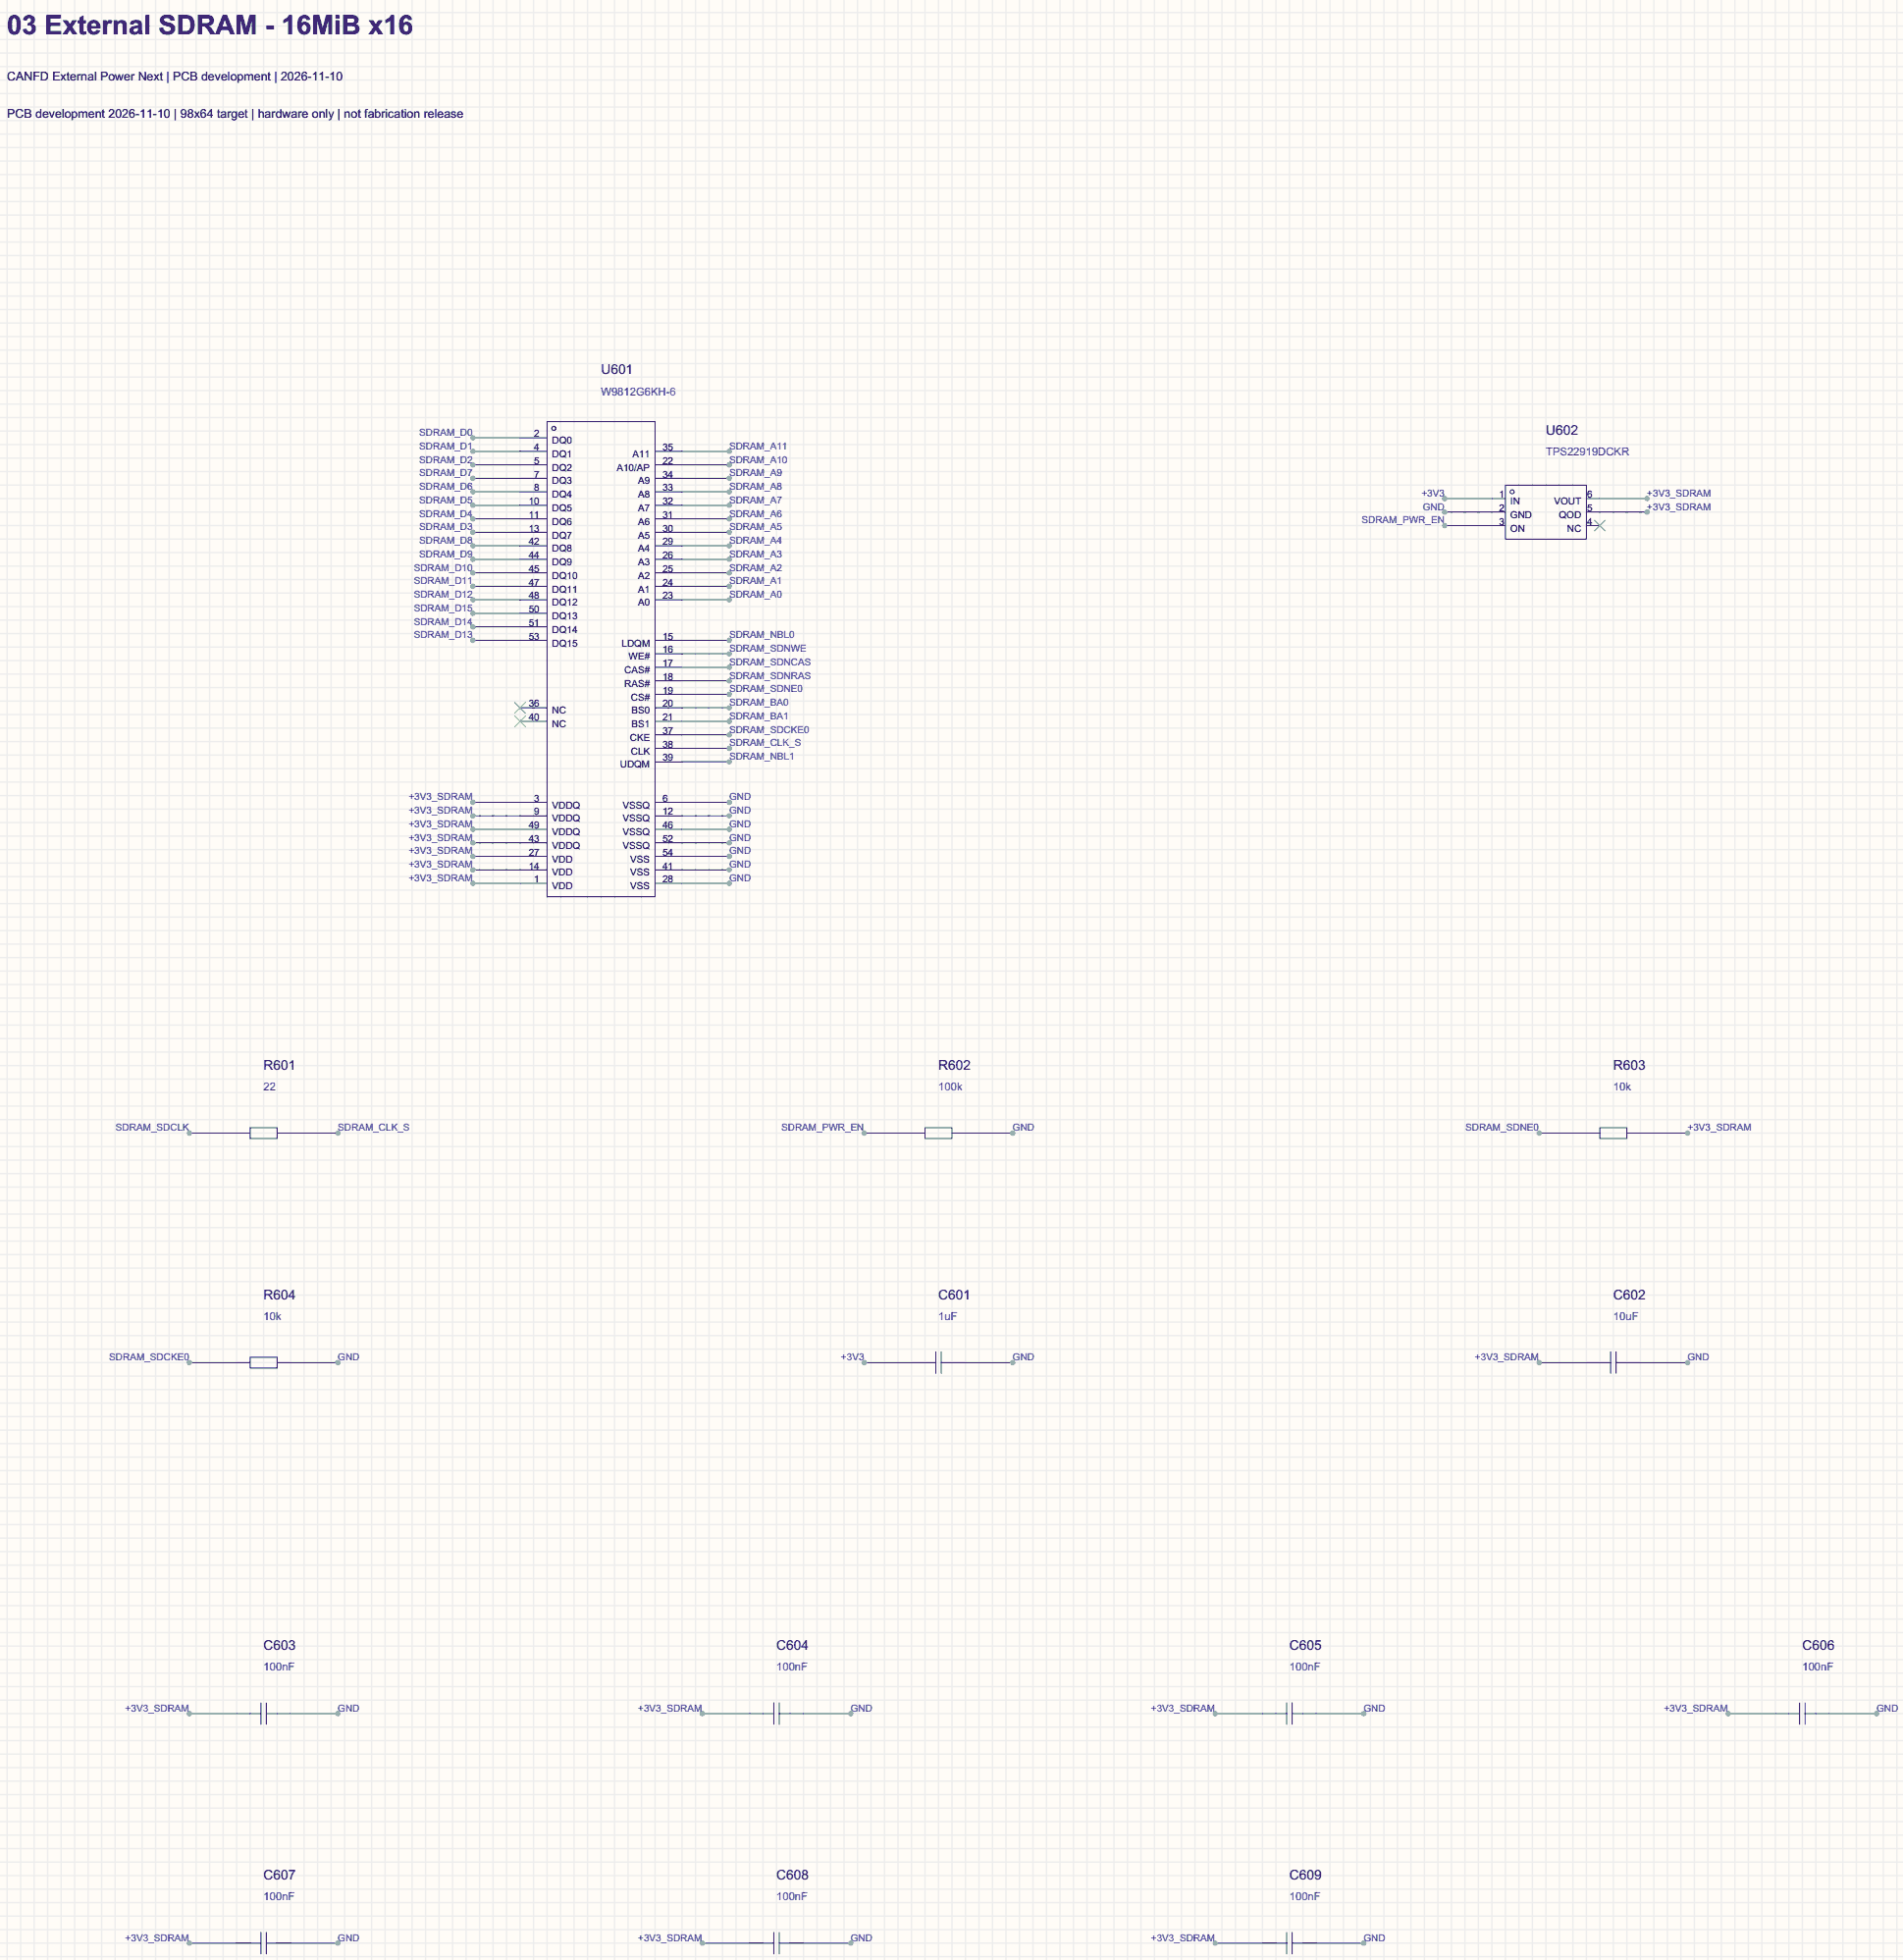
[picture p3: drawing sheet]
<svg xmlns="http://www.w3.org/2000/svg" width="358mm" height="369mm" viewBox="0 0 358 369" stroke-linecap="round" stroke-linejoin="round" font-family="sans-serif">
<path d="M0 0h358.1v368.8h-358.1z" fill="#fffcf7"/>
<g fill="none" stroke="#ededed" stroke-width=".25">
<path d="M0 2.4h358.1M0 4.9h358.1M0 7.4h358.1M0 10h358.1M0 12.5h358.1M0 15.1h358.1M0 17.6h358.1M1.3 0v368.8M3.9 0v368.8M6.4 0v368.8M9 0v368.8M11.5 0v368.8"/>
<path d="M14 0v368.8M16.6 0v368.8M19.1 0v368.8M21.7 0v368.8M24.2 0v368.8M26.7 0v368.8M29.3 0v368.8M31.8 0v368.8M34.4 0v368.8M36.9 0v368.8M39.4 0v368.8M42 0v368.8"/>
<path d="M44.5 0v368.8M47.1 0v368.8M49.6 0v368.8M52.1 0v368.8M54.7 0v368.8M57.2 0v368.8M59.8 0v368.8M62.3 0v368.8M64.8 0v368.8M67.4 0v368.8M69.9 0v368.8M72.5 0v368.8"/>
<path d="M75 0v368.8M77.5 0v368.8M80.1 0v368.8M82.6 0v368.8M85.2 0v368.8M87.7 0v368.8M90.2 0v368.8M92.8 0v368.8M95.3 0v368.8M97.9 0v368.8M100.4 0v368.8M102.9 0v368.8"/>
<path d="M105.5 0v368.8M108 0v368.8M110.6 0v368.8M113.1 0v368.8M115.6 0v368.8M118.2 0v368.8M120.7 0v368.8M123.3 0v368.8M125.8 0v368.8M128.3 0v368.8M130.9 0v368.8M133.4 0v368.8"/>
<path d="M136 0v368.8M138.5 0v368.8M141 0v368.8M143.6 0v368.8M146.1 0v368.8M148.7 0v368.8M151.2 0v368.8M153.7 0v368.8M156.3 0v368.8M158.8 0v368.8M161.4 0v368.8M163.9 0v368.8"/>
<path d="M166.4 0v368.8M169 0v368.8M171.5 0v368.8M174.1 0v368.8M176.6 0v368.8M179.1 0v368.8M181.7 0v368.8M184.2 0v368.8M186.8 0v368.8M189.3 0v368.8M191.8 0v368.8M194.4 0v368.8"/>
<path d="M196.9 0v368.8M199.5 0v368.8M202 0v368.8M204.5 0v368.8M207.1 0v368.8M209.6 0v368.8M212.2 0v368.8M214.7 0v368.8M217.2 0v368.8M219.8 0v368.8M222.3 0v368.8M224.9 0v368.8"/>
<path d="M227.4 0v368.8M229.9 0v368.8M232.5 0v368.8M235 0v368.8M237.6 0v368.8M240.1 0v368.8M242.6 0v368.8M245.2 0v368.8M247.7 0v368.8M250.3 0v368.8M252.8 0v368.8M255.3 0v368.8"/>
<path d="M257.9 0v368.8M260.4 0v368.8M263 0v368.8M265.5 0v368.8M268 0v368.8M270.6 0v368.8M273.1 0v368.8M275.7 0v368.8M278.2 0v368.8M280.7 0v368.8M283.3 0v368.8M285.8 0v368.8"/>
<path d="M288.4 0v368.8M290.9 0v368.8M293.4 0v368.8M296 0v368.8M298.5 0v368.8M301.1 0v368.8M303.6 0v368.8M306.1 0v368.8M308.7 0v368.8M311.2 0v368.8M313.8 0v368.8M316.3 0v368.8"/>
<path d="M318.8 0v368.8M321.4 0v368.8M323.9 0v368.8M326.5 0v368.8M329 0v368.8M331.5 0v368.8M334.1 0v368.8M336.6 0v368.8M339.2 0v368.8M341.7 0v368.8M344.2 0v368.8M346.8 0v368.8"/>
<path d="M349.3 0v368.8M351.9 0v368.8M354.4 0v368.8M356.9 0v368.8M0 20.1h358.1M0 22.7h358.1M0 25.2h358.1M0 27.8h358.1M0 30.3h358.1M0 32.8h358.1M0 35.4h358.1M0 37.9h358.1"/>
<path d="M0 40.5h358.1M0 43h358.1M0 45.5h358.1M0 48.1h358.1M0 50.6h358.1M0 53.2h358.1M0 55.7h358.1M0 58.2h358.1M0 60.8h358.1M0 63.3h358.1M0 65.9h358.1M0 68.4h358.1"/>
<path d="M0 70.9h358.1M0 73.5h358.1M0 76h358.1M0 78.6h358.1M0 81.1h358.1M0 83.6h358.1M0 86.2h358.1M0 88.7h358.1M0 91.3h358.1M0 93.8h358.1M0 96.3h358.1M0 98.9h358.1"/>
<path d="M0 101.4h358.1M0 104h358.1M0 106.5h358.1M0 109h358.1M0 111.6h358.1M0 114.1h358.1M0 116.7h358.1M0 119.2h358.1M0 121.7h358.1M0 124.3h358.1M0 126.8h358.1M0 129.4h358.1"/>
<path d="M0 131.9h358.1M0 134.4h358.1M0 137h358.1M0 139.5h358.1M0 142.1h358.1M0 144.6h358.1M0 147.1h358.1M0 149.7h358.1M0 152.2h358.1M0 154.8h358.1M0 157.3h358.1M0 159.8h358.1"/>
<path d="M0 162.4h358.1M0 164.9h358.1M0 167.5h358.1M0 170h358.1M0 172.5h358.1M0 175.1h358.1M0 177.6h358.1M0 180.2h358.1M0 182.7h358.1M0 185.2h358.1M0 187.8h358.1M0 190.3h358.1"/>
<path d="M0 192.9h358.1M0 195.4h358.1M0 197.9h358.1M0 200.5h358.1M0 203h358.1M0 205.6h358.1M0 208.1h358.1M0 210.6h358.1M0 213.2h358.1M0 215.7h358.1M0 218.3h358.1M0 220.8h358.1"/>
<path d="M0 223.3h358.1M0 225.9h358.1M0 228.4h358.1M0 231h358.1M0 233.5h358.1M0 236h358.1M0 238.6h358.1M0 241.1h358.1M0 243.7h358.1M0 246.2h358.1M0 248.7h358.1M0 251.3h358.1"/>
<path d="M0 253.8h358.1M0 256.4h358.1M0 258.9h358.1M0 261.4h358.1M0 264h358.1M0 266.5h358.1M0 269.1h358.1M0 271.6h358.1M0 274.1h358.1M0 276.7h358.1M0 279.2h358.1M0 281.8h358.1"/>
<path d="M0 284.3h358.1M0 286.8h358.1M0 289.4h358.1M0 291.9h358.1M0 294.5h358.1M0 297h358.1M0 299.5h358.1M0 302.1h358.1M0 304.6h358.1M0 307.2h358.1M0 309.7h358.1M0 312.2h358.1"/>
<path d="M0 314.8h358.1M0 317.3h358.1M0 319.9h358.1M0 322.4h358.1M0 324.9h358.1M0 327.5h358.1M0 330h358.1M0 332.6h358.1M0 335.1h358.1M0 337.6h358.1M0 340.2h358.1M0 342.7h358.1"/>
<path d="M0 345.3h358.1M0 347.8h358.1M0 350.3h358.1M0 352.9h358.1M0 355.4h358.1M0 358h358.1M0 360.5h358.1M0 363h358.1M0 365.6h358.1M0 368.1h358.1"/>
</g>
<g fill="none" stroke="#a10000" stroke-width=".18">
<path d="M102.9 79.3h20.4v89.4h-20.4zM283.3 91.3h15.2v10.1h-15.2zM47.1 212.2h5v2h-5zM174.1 212.2h5v2h-5zM301.1 212.2h5v2h-5zM47.1 255.3h5v2.1h-5zM174.1 256.4h2M176.1 254.3v4.1M177.1 256.4h2M177.1 254.3v4.1M301.1 256.4h2M303.1 254.3v4.1"/>
<path d="M304.1 256.4h2M304.1 254.3v4.1M47.1 322.4h2M49.1 320.4v4M50.1 322.4h2M50.1 320.4v4M143.6 322.4h2M145.6 320.4v4M146.6 322.4h2.1M146.6 320.4v4M240.1 322.4h2M242.1 320.4v4"/>
<path d="M243.2 322.4h2M243.2 320.4v4M336.6 322.4h2.1M338.7 320.4v4M339.7 322.4h2M339.7 320.4v4M47.1 365.6h2M49.1 363.6v4M50.1 365.6h2M50.1 363.6v4M143.6 365.6h2M145.6 363.6v4"/>
<path d="M146.6 363.6v4M146.6 365.6h2.1M240.1 365.6h2M242.1 363.6v4M243.2 363.6v4M243.2 365.6h2"/>
<circle cx="104.2" cy="80.6" r=".38"/>
<circle cx="284.6" cy="92.5" r=".38"/>
</g>
<g fill="none" stroke="#870000" stroke-width=".18">
<path d="M97.9 82.4h5M97.9 84.9h5M97.9 87.5h5M97.9 90h5M97.9 92.5h5M97.9 95.1h5M97.9 97.6h5M123.3 84.9h5M123.3 87.5h5M123.3 90h5M123.3 92.5h5M123.3 95.1h5"/>
<path d="M123.3 97.6h5M280.7 93.8h2.6M280.7 96.3h2.6M280.7 98.9h2.6M298.5 93.8h2.6M298.5 96.3h2.6M298.5 98.9h2.6M97.9 100.2h5M97.9 112.9h5M97.9 110.3h5M97.9 107.8h5M97.9 105.2h5"/>
<path d="M97.9 102.7h5M97.9 115.4h5M97.9 117.9h5M123.3 100.2h5M123.3 112.9h5M123.3 110.3h5M123.3 107.8h5M123.3 105.2h5M123.3 102.7h5M97.9 120.5h5M97.9 133.2h5M97.9 135.7h5"/>
<path d="M123.3 120.5h5M123.3 123h5M123.3 125.6h5M123.3 128.1h5M123.3 130.6h5M123.3 133.2h5M123.3 135.7h5M123.3 138.3h5M97.9 151h5M97.9 153.5h5M97.9 158.6h5M97.9 156h5"/>
<path d="M123.3 151h5M123.3 153.5h5M123.3 140.8h5M123.3 143.3h5M123.3 158.6h5M123.3 156h5M97.9 166.2h5M97.9 163.7h5M97.9 161.1h5M123.3 166.2h5M123.3 163.7h5M123.3 161.1h5"/>
<path d="M44.5 213.2h2.6M52.1 213.2h2.6M171.5 213.2h2.6M179.1 213.2h2.6M298.5 213.2h2.6M306.1 213.2h2.6M44.5 256.4h2.6M52.1 256.4h2.6M171.5 256.4h2.6M179.1 256.4h2.6M298.5 256.4h2.6M306.1 256.4h2.6"/>
<path d="M44.5 322.4h2.6M52.1 322.4h2.6M141 322.4h2.6M148.7 322.4h2.5M237.6 322.4h2.5M245.2 322.4h2.5M334.1 322.4h2.5M341.7 322.4h2.5M44.5 365.6h2.6M52.1 365.6h2.6M141 365.6h2.6M148.7 365.6h2.5"/>
<path d="M237.6 365.6h2.5M245.2 365.6h2.5"/>
</g>
<path d="M300.1 97.9l2 2M302.1 97.9l-2 2M96.9 132.2l2 2M96.9 134.7l2 2M98.9 132.2l-2 2M98.9 134.7l-2 2" fill="none" stroke="#3c3" stroke-width=".18"/>
<path d="M128.3 153.5h8.9" fill="none" stroke="#008700" stroke-width=".18"/>
<circle cx="137.2" cy="153.5" r=".51" fill="#999"/>
<path d="M89 97.6h8.9" fill="none" stroke="#008700" stroke-width=".18"/>
<circle cx="89" cy="97.6" r=".51" fill="#999"/>
<path d="M89 95.1h8.9" fill="none" stroke="#008700" stroke-width=".18"/>
<circle cx="89" cy="95.1" r=".51" fill="#999"/>
<path d="M89 92.5h8.9" fill="none" stroke="#008700" stroke-width=".18"/>
<circle cx="89" cy="92.5" r=".51" fill="#999"/>
<path d="M128.3 100.2h8.9" fill="none" stroke="#008700" stroke-width=".18"/>
<circle cx="137.2" cy="100.2" r=".51" fill="#999"/>
<path d="M89 90h8.9" fill="none" stroke="#008700" stroke-width=".18"/>
<circle cx="89" cy="90" r=".51" fill="#999"/>
<path d="M128.3 151h8.9" fill="none" stroke="#008700" stroke-width=".18"/>
<circle cx="137.2" cy="151" r=".51" fill="#999"/>
<path d="M35.6 365.6h8.9" fill="none" stroke="#008700" stroke-width=".18"/>
<circle cx="35.6" cy="365.6" r=".51" fill="#999"/>
<path d="M128.3 95.1h8.9" fill="none" stroke="#008700" stroke-width=".18"/>
<circle cx="137.2" cy="95.1" r=".51" fill="#999"/>
<path d="M128.3 90h8.9" fill="none" stroke="#008700" stroke-width=".18"/>
<circle cx="137.2" cy="90" r=".51" fill="#999"/>
<path d="M89 153.5h8.9" fill="none" stroke="#008700" stroke-width=".18"/>
<circle cx="89" cy="153.5" r=".51" fill="#999"/>
<path d="M128.3 143.3h8.9" fill="none" stroke="#008700" stroke-width=".18"/>
<circle cx="137.2" cy="143.3" r=".51" fill="#999"/>
<path d="M89 102.7h8.9" fill="none" stroke="#008700" stroke-width=".18"/>
<circle cx="89" cy="102.7" r=".51" fill="#999"/>
<path d="M89 105.2h8.9" fill="none" stroke="#008700" stroke-width=".18"/>
<circle cx="89" cy="105.2" r=".51" fill="#999"/>
<path d="M89 100.2h8.9" fill="none" stroke="#008700" stroke-width=".18"/>
<circle cx="89" cy="100.2" r=".51" fill="#999"/>
<path d="M89 87.5h8.9" fill="none" stroke="#008700" stroke-width=".18"/>
<circle cx="89" cy="87.5" r=".51" fill="#999"/>
<path d="M128.3 105.2h8.9" fill="none" stroke="#008700" stroke-width=".18"/>
<circle cx="137.2" cy="105.2" r=".51" fill="#999"/>
<path d="M89 84.9h8.9" fill="none" stroke="#008700" stroke-width=".18"/>
<circle cx="89" cy="84.9" r=".51" fill="#999"/>
<path d="M128.3 110.3h8.9" fill="none" stroke="#008700" stroke-width=".18"/>
<circle cx="137.2" cy="110.3" r=".51" fill="#999"/>
<path d="M128.3 87.5h8.9" fill="none" stroke="#008700" stroke-width=".18"/>
<circle cx="137.2" cy="87.5" r=".51" fill="#999"/>
<path d="M89 151h8.9" fill="none" stroke="#008700" stroke-width=".18"/>
<circle cx="89" cy="151" r=".51" fill="#999"/>
<path d="M89 82.4h8.9" fill="none" stroke="#008700" stroke-width=".18"/>
<circle cx="89" cy="82.4" r=".51" fill="#999"/>
<path d="M128.3 135.7h8.9" fill="none" stroke="#008700" stroke-width=".18"/>
<circle cx="137.2" cy="135.7" r=".51" fill="#999"/>
<path d="M308.7 213.2h8.9" fill="none" stroke="#008700" stroke-width=".18"/>
<circle cx="317.6" cy="213.2" r=".51" fill="#999"/>
<path d="M128.3 112.9h8.9" fill="none" stroke="#008700" stroke-width=".18"/>
<circle cx="137.2" cy="112.9" r=".51" fill="#999"/>
<path d="M162.6 256.4h8.9" fill="none" stroke="#008700" stroke-width=".18"/>
<circle cx="162.6" cy="256.4" r=".51" fill="#999"/>
<path d="M128.3 107.8h8.9" fill="none" stroke="#008700" stroke-width=".18"/>
<circle cx="137.2" cy="107.8" r=".51" fill="#999"/>
<path d="M35.6 322.4h8.9" fill="none" stroke="#008700" stroke-width=".18"/>
<circle cx="35.6" cy="322.4" r=".51" fill="#999"/>
<path d="M89 161.1h8.9" fill="none" stroke="#008700" stroke-width=".18"/>
<circle cx="89" cy="161.1" r=".51" fill="#999"/>
<path d="M128.3 166.2h8.9" fill="none" stroke="#008700" stroke-width=".18"/>
<circle cx="137.2" cy="166.2" r=".51" fill="#999"/>
<path d="M128.3 102.7h8.9" fill="none" stroke="#008700" stroke-width=".18"/>
<circle cx="137.2" cy="102.7" r=".51" fill="#999"/>
<path d="M54.7 365.6h8.9" fill="none" stroke="#008700" stroke-width=".18"/>
<circle cx="63.6" cy="365.6" r=".51" fill="#999"/>
<path d="M128.3 97.6h8.9" fill="none" stroke="#008700" stroke-width=".18"/>
<circle cx="137.2" cy="97.6" r=".51" fill="#999"/>
<path d="M228.7 365.6h8.9" fill="none" stroke="#008700" stroke-width=".18"/>
<circle cx="228.7" cy="365.6" r=".51" fill="#999"/>
<path d="M128.3 92.5h8.9" fill="none" stroke="#008700" stroke-width=".18"/>
<circle cx="137.2" cy="92.5" r=".51" fill="#999"/>
<path d="M54.7 213.2h8.9" fill="none" stroke="#008700" stroke-width=".18"/>
<circle cx="63.6" cy="213.2" r=".51" fill="#999"/>
<path d="M128.3 84.9h8.9" fill="none" stroke="#008700" stroke-width=".18"/>
<circle cx="137.2" cy="84.9" r=".51" fill="#999"/>
<path d="M128.3 138.3h8.9" fill="none" stroke="#008700" stroke-width=".18"/>
<circle cx="137.2" cy="138.3" r=".51" fill="#999"/>
<path d="M128.3 140.8h8.9" fill="none" stroke="#008700" stroke-width=".18"/>
<circle cx="137.2" cy="140.8" r=".51" fill="#999"/>
<path d="M128.3 133.2h8.9" fill="none" stroke="#008700" stroke-width=".18"/>
<circle cx="137.2" cy="133.2" r=".51" fill="#999"/>
<path d="M128.3 163.7h8.9" fill="none" stroke="#008700" stroke-width=".18"/>
<circle cx="137.2" cy="163.7" r=".51" fill="#999"/>
<path d="M301.1 96.3h8.9" fill="none" stroke="#008700" stroke-width=".18"/>
<circle cx="310" cy="96.3" r=".51" fill="#999"/>
<path d="M89 158.6h8.9" fill="none" stroke="#008700" stroke-width=".18"/>
<circle cx="89" cy="158.6" r=".51" fill="#999"/>
<path d="M271.9 96.3h8.8" fill="none" stroke="#008700" stroke-width=".18"/>
<circle cx="271.9" cy="96.3" r=".51" fill="#999"/>
<path d="M89 107.8h8.9" fill="none" stroke="#008700" stroke-width=".18"/>
<circle cx="89" cy="107.8" r=".51" fill="#999"/>
<path d="M128.3 156h8.9" fill="none" stroke="#008700" stroke-width=".18"/>
<circle cx="137.2" cy="156" r=".51" fill="#999"/>
<path d="M89 110.3h8.9" fill="none" stroke="#008700" stroke-width=".18"/>
<circle cx="89" cy="110.3" r=".51" fill="#999"/>
<path d="M128.3 130.6h8.9" fill="none" stroke="#008700" stroke-width=".18"/>
<circle cx="137.2" cy="130.6" r=".51" fill="#999"/>
<path d="M128.3 128.1h8.9" fill="none" stroke="#008700" stroke-width=".18"/>
<circle cx="137.2" cy="128.1" r=".51" fill="#999"/>
<path d="M128.3 161.1h8.9" fill="none" stroke="#008700" stroke-width=".18"/>
<circle cx="137.2" cy="161.1" r=".51" fill="#999"/>
<path d="M128.3 125.6h8.9" fill="none" stroke="#008700" stroke-width=".18"/>
<circle cx="137.2" cy="125.6" r=".51" fill="#999"/>
<path d="M89 120.5h8.9" fill="none" stroke="#008700" stroke-width=".18"/>
<circle cx="89" cy="120.5" r=".51" fill="#999"/>
<path d="M128.3 158.6h8.9" fill="none" stroke="#008700" stroke-width=".18"/>
<circle cx="137.2" cy="158.6" r=".51" fill="#999"/>
<path d="M128.3 123h8.9" fill="none" stroke="#008700" stroke-width=".18"/>
<circle cx="137.2" cy="123" r=".51" fill="#999"/>
<path d="M271.9 93.8h8.8" fill="none" stroke="#008700" stroke-width=".18"/>
<circle cx="271.9" cy="93.8" r=".51" fill="#999"/>
<path d="M89 117.9h8.9" fill="none" stroke="#008700" stroke-width=".18"/>
<circle cx="89" cy="117.9" r=".51" fill="#999"/>
<path d="M271.9 98.9h8.8" fill="none" stroke="#008700" stroke-width=".18"/>
<circle cx="271.9" cy="98.9" r=".51" fill="#999"/>
<path d="M89 115.4h8.9" fill="none" stroke="#008700" stroke-width=".18"/>
<circle cx="89" cy="115.4" r=".51" fill="#999"/>
<path d="M301.1 93.8h8.9" fill="none" stroke="#008700" stroke-width=".18"/>
<circle cx="310" cy="93.8" r=".51" fill="#999"/>
<path d="M89 156h8.9" fill="none" stroke="#008700" stroke-width=".18"/>
<circle cx="89" cy="156" r=".51" fill="#999"/>
<path d="M35.6 213.2h8.9" fill="none" stroke="#008700" stroke-width=".18"/>
<circle cx="35.6" cy="213.2" r=".51" fill="#999"/>
<path d="M181.7 213.2h8.9" fill="none" stroke="#008700" stroke-width=".18"/>
<circle cx="190.6" cy="213.2" r=".51" fill="#999"/>
<path d="M162.6 213.2h8.9" fill="none" stroke="#008700" stroke-width=".18"/>
<circle cx="162.6" cy="213.2" r=".51" fill="#999"/>
<path d="M89 112.9h8.9" fill="none" stroke="#008700" stroke-width=".18"/>
<circle cx="89" cy="112.9" r=".51" fill="#999"/>
<path d="M289.6 213.2h8.9" fill="none" stroke="#008700" stroke-width=".18"/>
<circle cx="289.6" cy="213.2" r=".51" fill="#999"/>
<path d="M54.7 256.4h8.9" fill="none" stroke="#008700" stroke-width=".18"/>
<circle cx="63.6" cy="256.4" r=".51" fill="#999"/>
<path d="M35.6 256.4h8.9" fill="none" stroke="#008700" stroke-width=".18"/>
<circle cx="35.6" cy="256.4" r=".51" fill="#999"/>
<path d="M128.3 120.5h8.9" fill="none" stroke="#008700" stroke-width=".18"/>
<circle cx="137.2" cy="120.5" r=".51" fill="#999"/>
<path d="M181.7 256.4h8.9" fill="none" stroke="#008700" stroke-width=".18"/>
<circle cx="190.6" cy="256.4" r=".51" fill="#999"/>
<path d="M308.7 256.4h8.9" fill="none" stroke="#008700" stroke-width=".18"/>
<circle cx="317.6" cy="256.4" r=".51" fill="#999"/>
<path d="M289.6 256.4h8.9" fill="none" stroke="#008700" stroke-width=".18"/>
<circle cx="289.6" cy="256.4" r=".51" fill="#999"/>
<path d="M89 163.7h8.9" fill="none" stroke="#008700" stroke-width=".18"/>
<circle cx="89" cy="163.7" r=".51" fill="#999"/>
<path d="M54.7 322.4h8.9" fill="none" stroke="#008700" stroke-width=".18"/>
<circle cx="63.6" cy="322.4" r=".51" fill="#999"/>
<path d="M132.2 322.4h8.8" fill="none" stroke="#008700" stroke-width=".18"/>
<circle cx="132.2" cy="322.4" r=".51" fill="#999"/>
<path d="M151.2 322.4h8.9" fill="none" stroke="#008700" stroke-width=".18"/>
<circle cx="160.1" cy="322.4" r=".51" fill="#999"/>
<path d="M228.7 322.4h8.9" fill="none" stroke="#008700" stroke-width=".18"/>
<circle cx="228.7" cy="322.4" r=".51" fill="#999"/>
<path d="M247.7 322.4h8.9" fill="none" stroke="#008700" stroke-width=".18"/>
<circle cx="256.6" cy="322.4" r=".51" fill="#999"/>
<path d="M325.2 322.4h8.9" fill="none" stroke="#008700" stroke-width=".18"/>
<circle cx="325.2" cy="322.4" r=".51" fill="#999"/>
<path d="M344.2 322.4h8.9" fill="none" stroke="#008700" stroke-width=".18"/>
<circle cx="353.1" cy="322.4" r=".51" fill="#999"/>
<path d="M89 166.2h8.9" fill="none" stroke="#008700" stroke-width=".18"/>
<circle cx="89" cy="166.2" r=".51" fill="#999"/>
<path d="M247.7 365.6h8.9" fill="none" stroke="#008700" stroke-width=".18"/>
<circle cx="256.6" cy="365.6" r=".51" fill="#999"/>
<path d="M132.2 365.6h8.8" fill="none" stroke="#008700" stroke-width=".18"/>
<circle cx="132.2" cy="365.6" r=".51" fill="#999"/>
<path d="M151.2 365.6h8.9" fill="none" stroke="#008700" stroke-width=".18"/>
<circle cx="160.1" cy="365.6" r=".51" fill="#999"/>
<text font-size="5.1" x="1.3" y="6.4">03 External SDRAM - 16MiB x16</text>
<g font-size="2.5" fill="#000080">
<text x="113.1" y="70.4">U601</text>
<text x="290.9" y="81.9">U602</text>
<text x="49.6" y="201.2">R601</text>
<text x="176.6" y="201.2">R602</text>
<text x="303.6" y="201.2">R603</text>
<text x="49.6" y="244.4">R604</text>
<text x="176.6" y="244.4">C601</text>
<text x="303.6" y="244.4">C602</text>
<text x="49.6" y="310.5">C603</text>
<text x="146.1" y="310.5">C604</text>
<text x="242.6" y="310.5">C605</text>
<text x="339.2" y="310.5">C606</text>
<text x="49.6" y="353.6">C607</text>
<text x="146.1" y="353.6">C608</text>
<text x="242.6" y="353.6">C609</text>
</g>
<g font-size="2.3">
<text x="1.3" y="15.1">CANFD External Power Next | PCB development | 2026-11-10</text>
<text x="1.3" y="22.2">PCB development 2026-11-10 | 98x64 target | hardware only | not fabrication release</text>
</g>
<g font-size="2.1" fill="#00f">
<text x="113.1" y="74.3">W9812G6KH-6</text>
<text x="290.9" y="85.8">TPS22919DCKR</text>
<text x="49.6" y="205.1">22</text>
<text x="176.6" y="205.1">100k</text>
<text x="303.6" y="205.1">10k</text>
<text x="49.6" y="248.3">10k</text>
<text x="176.6" y="248.3">1uF</text>
<text x="303.6" y="248.3">10uF</text>
<text x="49.6" y="314.4">100nF</text>
<text x="146.1" y="314.4">100nF</text>
<text x="242.6" y="314.4">100nF</text>
<text x="339.2" y="314.4">100nF</text>
<text x="49.6" y="357.5">100nF</text>
<text x="146.1" y="357.5">100nF</text>
<text x="242.6" y="357.5">100nF</text>
</g>
<g font-size="1.8" fill="#00f">
<text x="78.9" y="82">SDRAM_D0</text>
<text x="78.9" y="89.6">SDRAM_D7</text>
<text x="78.9" y="87.1">SDRAM_D2</text>
<text x="78.9" y="84.5">SDRAM_D1</text>
<text x="137.2" y="89.6">SDRAM_A9</text>
<text x="137.2" y="87.1">SDRAM_A10</text>
<text x="137.2" y="84.5">SDRAM_A11</text>
<text x="78.9" y="94.7">SDRAM_D5</text>
<text x="78.9" y="92.2">SDRAM_D6</text>
<text x="137.2" y="94.7">SDRAM_A7</text>
<text x="137.2" y="92.2">SDRAM_A8</text>
<text x="267.5" y="93.4">+3V3</text>
<text x="267.8" y="96">GND</text>
<text x="310" y="96">+3V3_SDRAM</text>
<text x="310" y="93.4">+3V3_SDRAM</text>
<text x="78.9" y="97.2">SDRAM_D4</text>
<text x="78.9" y="99.8">SDRAM_D3</text>
<text x="137.2" y="99.8">SDRAM_A5</text>
<text x="137.2" y="97.2">SDRAM_A6</text>
<text x="256.3" y="98.5">SDRAM_PWR_EN</text>
<text x="77.9" y="107.4">SDRAM_D10</text>
<text x="78.9" y="102.3">SDRAM_D8</text>
<text x="78.9" y="104.9">SDRAM_D9</text>
<text x="137.2" y="104.9">SDRAM_A3</text>
<text x="137.2" y="107.4">SDRAM_A2</text>
<text x="137.2" y="102.3">SDRAM_A4</text>
<text x="77.9" y="109.9">SDRAM_D11</text>
<text x="77.9" y="112.5">SDRAM_D12</text>
<text x="137.2" y="109.9">SDRAM_A1</text>
<text x="137.2" y="112.5">SDRAM_A0</text>
<text x="77.9" y="117.6">SDRAM_D14</text>
<text x="77.9" y="115">SDRAM_D15</text>
<text x="77.9" y="120.1">SDRAM_D13</text>
<text x="137.2" y="125.2">SDRAM_SDNCAS</text>
<text x="137.2" y="122.6">SDRAM_SDNWE</text>
<text x="137.2" y="120.1">SDRAM_NBL0</text>
<text x="137.2" y="130.3">SDRAM_SDNE0</text>
<text x="137.2" y="127.7">SDRAM_SDNRAS</text>
<text x="137.2" y="135.3">SDRAM_BA1</text>
<text x="137.2" y="137.9">SDRAM_SDCKE0</text>
<text x="137.2" y="132.8">SDRAM_BA0</text>
<text x="137.2" y="143">SDRAM_NBL1</text>
<text x="137.2" y="140.4">SDRAM_CLK_S</text>
<text x="76.9" y="153.1">+3V3_SDRAM</text>
<text x="76.9" y="150.6">+3V3_SDRAM</text>
<text x="76.9" y="155.7">+3V3_SDRAM</text>
<text x="137.2" y="153.1">GND</text>
<text x="137.2" y="150.6">GND</text>
<text x="137.2" y="155.7">GND</text>
<text x="76.9" y="160.7">+3V3_SDRAM</text>
<text x="76.9" y="158.2">+3V3_SDRAM</text>
<text x="137.2" y="160.7">GND</text>
<text x="137.2" y="158.2">GND</text>
<text x="76.9" y="163.3">+3V3_SDRAM</text>
<text x="76.9" y="165.8">+3V3_SDRAM</text>
<text x="137.2" y="165.8">GND</text>
<text x="137.2" y="163.3">GND</text>
<text x="21.8" y="212.8">SDRAM_SDCLK</text>
<text x="63.6" y="212.8">SDRAM_CLK_S</text>
<text x="147" y="212.8">SDRAM_PWR_EN</text>
<text x="190.6" y="212.8">GND</text>
<text x="275.8" y="212.8">SDRAM_SDNE0</text>
<text x="317.6" y="212.8">+3V3_SDRAM</text>
<text x="20.5" y="256">SDRAM_SDCKE0</text>
<text x="63.6" y="256">GND</text>
<text x="158.3" y="256">+3V3</text>
<text x="190.6" y="256">GND</text>
<text x="277.6" y="256">+3V3_SDRAM</text>
<text x="317.6" y="256">GND</text>
<text x="23.6" y="322">+3V3_SDRAM</text>
<text x="63.6" y="322">GND</text>
<text x="120.1" y="322">+3V3_SDRAM</text>
<text x="160.1" y="322">GND</text>
<text x="216.6" y="322">+3V3_SDRAM</text>
<text x="256.6" y="322">GND</text>
<text x="313.1" y="322">+3V3_SDRAM</text>
<text x="353.1" y="322">GND</text>
<text x="23.6" y="365.2">+3V3_SDRAM</text>
<text x="63.6" y="365.2">GND</text>
<text x="120.1" y="365.2">+3V3_SDRAM</text>
<text x="160.1" y="365.2">GND</text>
<text x="216.6" y="365.2">+3V3_SDRAM</text>
<text x="256.6" y="365.2">GND</text>
</g>
<g font-size="1.8">
<text x="100.5" y="82.2">2</text>
<text x="103.9" y="83.5">DQ0</text>
<text x="100.5" y="84.8">4</text>
<text x="100.5" y="87.3">5</text>
<text x="100.5" y="89.9">7</text>
<text x="103.9" y="86">DQ1</text>
<text x="103.9" y="88.6">DQ2</text>
<text x="116.1" y="88.6">A10/AP</text>
<text x="119" y="86">A11</text>
<text x="124.7" y="87.3">22</text>
<text x="124.7" y="89.9">34</text>
<text x="124.7" y="84.8">35</text>
<text x="99.5" y="94.9">10</text>
<text x="100.5" y="92.4">8</text>
<text x="103.9" y="91.1">DQ3</text>
<text x="103.9" y="93.7">DQ4</text>
<text x="120.1" y="93.7">A8</text>
<text x="120.1" y="91.1">A9</text>
<text x="124.7" y="94.9">32</text>
<text x="124.7" y="92.4">33</text>
<text x="282.1" y="93.7">1</text>
<text x="284.2" y="94.9">IN</text>
<text x="292.5" y="94.9">VOUT</text>
<text x="298.7" y="93.7">6</text>
<text x="99.5" y="97.5">11</text>
<text x="99.5" y="100">13</text>
<text x="103.9" y="96.2">DQ5</text>
<text x="103.9" y="98.7">DQ6</text>
<text x="103.9" y="101.3">DQ7</text>
<text x="120.1" y="101.3">A5</text>
<text x="120.1" y="98.7">A6</text>
<text x="120.1" y="96.2">A7</text>
<text x="124.7" y="100">30</text>
<text x="124.7" y="97.5">31</text>
<text x="282.1" y="96.2">2</text>
<text x="282.1" y="98.7">3</text>
<text x="284.2" y="97.5">GND</text>
<text x="284.2" y="100">ON</text>
<text x="293.4" y="97.5">QOD</text>
<text x="294.9" y="100">NC</text>
<text x="298.7" y="98.7">4</text>
<text x="298.7" y="96.2">5</text>
<text x="99.5" y="102.6">42</text>
<text x="99.5" y="105.1">44</text>
<text x="99.5" y="107.6">45</text>
<text x="103.9" y="103.8">DQ8</text>
<text x="103.9" y="106.4">DQ9</text>
<text x="120.1" y="106.4">A3</text>
<text x="120.1" y="103.8">A4</text>
<text x="124.7" y="107.6">25</text>
<text x="124.7" y="105.1">26</text>
<text x="124.7" y="102.6">29</text>
<text x="99.5" y="110.2">47</text>
<text x="99.5" y="112.7">48</text>
<text x="103.9" y="108.9">DQ10</text>
<text x="103.9" y="111.4">DQ11</text>
<text x="103.9" y="114">DQ12</text>
<text x="120.1" y="114">A0</text>
<text x="120.1" y="111.4">A1</text>
<text x="120.1" y="108.9">A2</text>
<text x="124.7" y="112.7">23</text>
<text x="124.7" y="110.2">24</text>
<text x="99.5" y="115.3">50</text>
<text x="99.5" y="117.8">51</text>
<text x="103.9" y="116.5">DQ13</text>
<text x="103.9" y="119.1">DQ14</text>
<text x="99.5" y="120.3">53</text>
<text x="103.9" y="121.6">DQ15</text>
<text x="117" y="121.6">LDQM</text>
<text x="118.3" y="124.1">WE#</text>
<text x="124.7" y="120.3">15</text>
<text x="124.7" y="122.9">16</text>
<text x="124.7" y="125.4">17</text>
<text x="117.5" y="126.7">CAS#</text>
<text x="117.5" y="129.2">RAS#</text>
<text x="118.7" y="131.8">CS#</text>
<text x="124.7" y="128">18</text>
<text x="124.7" y="130.5">19</text>
<text x="99.5" y="133">36</text>
<text x="99.5" y="135.6">40</text>
<text x="103.9" y="134.3">NC</text>
<text x="103.9" y="136.8">NC</text>
<text x="118.8" y="134.3">BS0</text>
<text x="118.8" y="136.8">BS1</text>
<text x="124.7" y="133">20</text>
<text x="124.7" y="135.6">21</text>
<text x="118.5" y="139.4">CKE</text>
<text x="118.7" y="141.9">CLK</text>
<text x="124.7" y="138.1">37</text>
<text x="124.7" y="140.7">38</text>
<text x="124.7" y="143.2">39</text>
<text x="116.7" y="144.5">UDQM</text>
<text x="99.5" y="155.9">49</text>
<text x="100.5" y="150.8">3</text>
<text x="100.5" y="153.4">9</text>
<text x="103.9" y="152.1">VDDQ</text>
<text x="103.9" y="154.6">VDDQ</text>
<text x="117.2" y="152.1">VSSQ</text>
<text x="117.2" y="154.6">VSSQ</text>
<text x="124.7" y="150.8">6</text>
<text x="124.7" y="153.4">12</text>
<text x="124.7" y="155.9">46</text>
<text x="99.5" y="161">27</text>
<text x="99.5" y="158.4">43</text>
<text x="103.9" y="159.7">VDDQ</text>
<text x="103.9" y="157.2">VDDQ</text>
<text x="117.2" y="157.2">VSSQ</text>
<text x="117.2" y="159.7">VSSQ</text>
<text x="124.7" y="158.4">52</text>
<text x="124.7" y="161">54</text>
<text x="99.5" y="163.5">14</text>
<text x="100.5" y="166.1">1</text>
<text x="103.9" y="167.3">VDD</text>
<text x="103.9" y="164.8">VDD</text>
<text x="103.9" y="162.2">VDD</text>
<text x="118.6" y="167.3">VSS</text>
<text x="118.6" y="164.8">VSS</text>
<text x="118.6" y="162.2">VSS</text>
<text x="124.7" y="166.1">28</text>
<text x="124.7" y="163.5">41</text>
</g>
</svg>
